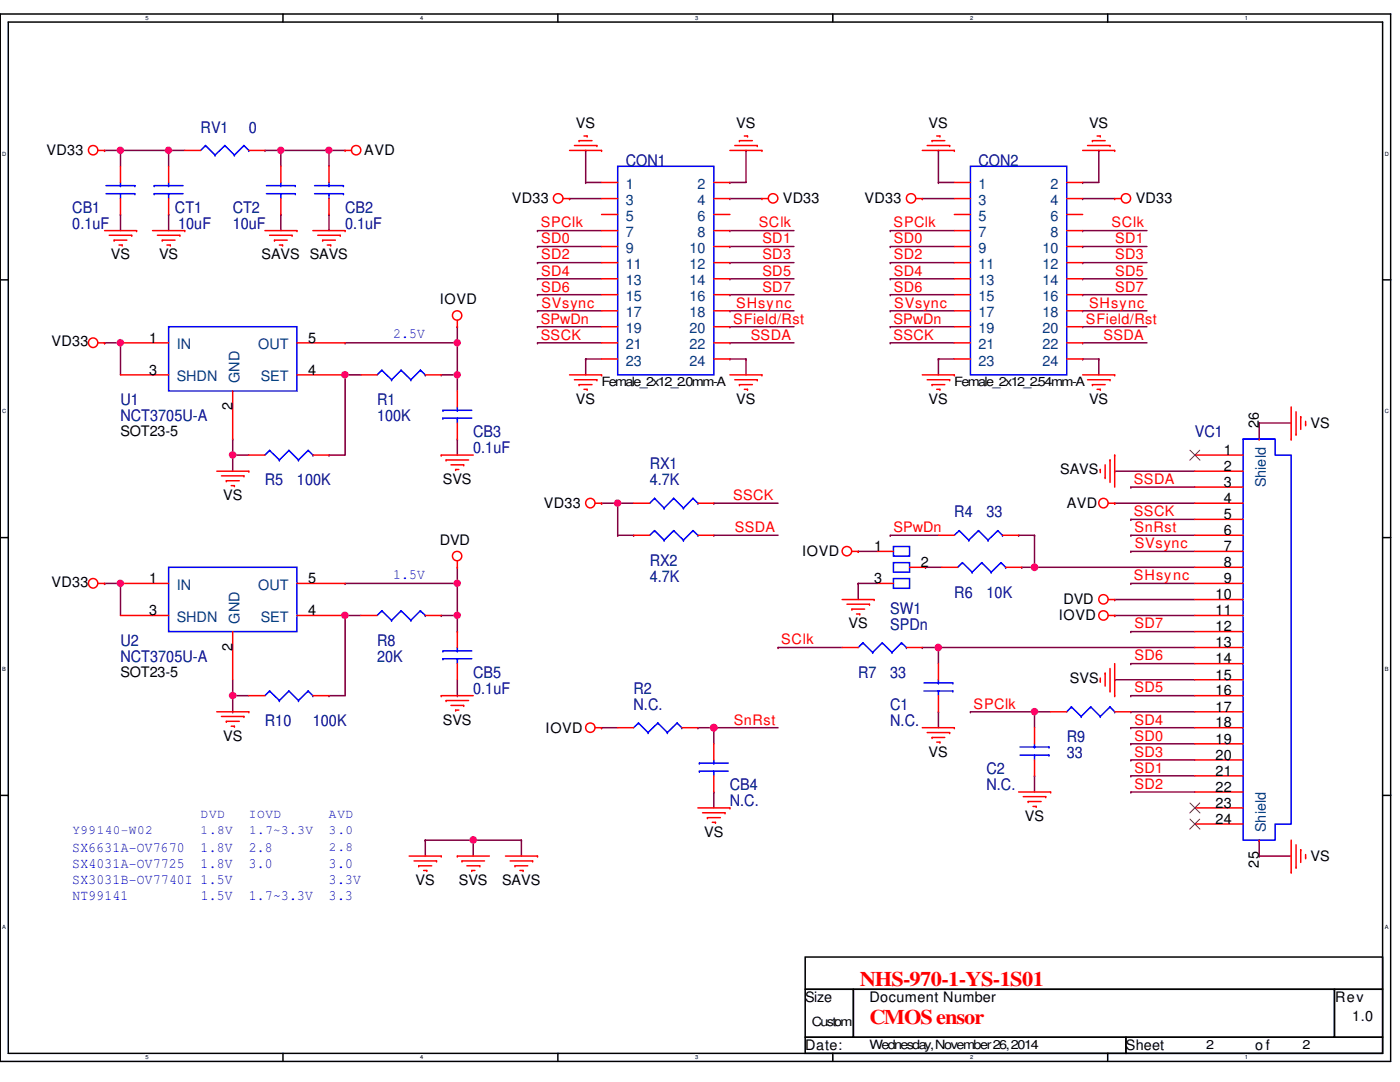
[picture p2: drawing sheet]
<svg xmlns="http://www.w3.org/2000/svg" width="279mm" height="216mm" viewBox="0 0 279 216" stroke-linecap="round" stroke-linejoin="round" font-family="sans-serif">
<path d="M0 2.8h277.5v209h-277.5zM1.7 4.4h274.2v205.8h-274.2z" fill="none" stroke="#000" stroke-width=".3"/>
<g fill="#fff">
<path d="M29 3h.6v1.1h-.6z"/>
<path d="M29 210.4h.6v1.1h-.6z"/>
</g>
<path d="M56.5 2.8v1.6M56.5 210.2v1.6" fill="none" stroke="#000" stroke-width=".3"/>
<g fill="#fff">
<path d="M83.9 3h.6v1.1h-.6z"/>
<path d="M83.9 210.4h.6v1.1h-.6z"/>
</g>
<path d="M111.3 2.8v1.6M111.3 210.2v1.6" fill="none" stroke="#000" stroke-width=".3"/>
<g fill="#fff">
<path d="M138.7 3h.6v1.1h-.6z"/>
<path d="M138.7 210.4h.6v1.1h-.6z"/>
</g>
<path d="M166.2 2.8v1.6M166.2 210.2v1.6" fill="none" stroke="#000" stroke-width=".3"/>
<g fill="#fff">
<path d="M193.6 3h.6v1.1h-.6z"/>
<path d="M193.6 210.4h.6v1.1h-.6z"/>
</g>
<path d="M221.1 2.8v1.6M221.1 210.2v1.6" fill="none" stroke="#000" stroke-width=".3"/>
<g fill="#fff">
<path d="M248.5 3h.5v1.1h-.5z"/>
<path d="M248.5 210.4h.5v1.1h-.5z"/>
<path d="M.5 30.1h.7v1.2h-.7z"/>
<path d="M276.4 30.1h.7v1.2h-.7z"/>
<path d="M.5 81.5h.7v1.2h-.7z"/>
<path d="M276.4 81.5h.7v1.2h-.7z"/>
</g>
<path d="M0 55.8h1.7M275.9 55.8h1.6" fill="none" stroke="#000" stroke-width=".3"/>
<g fill="#fff">
<path d="M.5 133h.7v1.2h-.7z"/>
<path d="M276.4 133h.7v1.2h-.7z"/>
</g>
<path d="M0 107.3h1.7M275.9 107.3h1.6" fill="none" stroke="#000" stroke-width=".3"/>
<g fill="#fff">
<path d="M.5 184.4h.7v1.2h-.7z"/>
<path d="M276.4 184.4h.7v1.2h-.7z"/>
</g>
<path d="M0 158.7h1.7M275.9 158.7h1.6M160.7 191h115.2v6.4h-115.2zM160.7 197.4h9.6v9.6h-9.6zM170.3 197.4h96v9.6h-96zM266.3 197.4h9.6v9.6h-9.6zM160.7 207h64v3.2h-64zM224.7 207h51.2v3.2h-51.2z" fill="none" stroke="#000" stroke-width=".3"/>
<g fill="none" stroke="#800040" stroke-width=".3">
<path d="M20.9 30h.1M20.9 30h16M24 30h.1M24 30v3.2M33.7 30h.1M33.7 30v3.2M52.9 30h.1M52.9 30h16M56 30h.1M56 30v3.2M65.7 30h.1M65.7 30v3.2"/>
<path d="M113.7 39.6h.1M113.7 39.6h6.4M116.9 36.4h.1M116.9 30h.1M116.9 36.4h3.2M116.9 30v6.4M145.7 36.4h.1M145.7 39.6h.1M145.7 39.6h6.4M148.9 30h.1M148.9 30v6.4h-3.2M184.1 39.6h.1"/>
<path d="M184.1 39.6h6.4M187.3 36.4h.1M187.3 30h.1M187.3 30v6.4M187.3 36.4h3.2M216.1 36.4h.1M216.1 39.6h.1M216.1 39.6h6.4M219.3 30h.1M219.3 30v6.4h-3.2M24 42.8h.1M24 42.8v3.2"/>
<path d="M33.7 42.8h.1M33.7 42.8v3.2M56 42.8h.1M56 42.8v3.2M65.7 42.8h.1M65.7 42.8v3.2M107.3 52.4h.1M107.3 58.8h.1M107.3 49.2h.1M107.3 55.6h.1M107.3 46h.1M107.3 52.4h12.8"/>
<path d="M107.3 58.8h12.8M107.3 55.6h12.8M107.3 49.2h12.8M107.3 46h12.8M145.7 55.6h.1M145.7 58.8h.1M145.7 52.4h.1M145.7 46h.1M145.7 49.2h.1M145.7 52.4h12.8M145.7 58.8h12.8M145.7 55.6h12.8"/>
<path d="M145.7 49.2h12.8M145.7 46h12.8M177.7 52.4h.1M177.7 58.8h.1M177.7 49.2h.1M177.7 55.6h.1M177.7 46h.1M177.7 52.4h12.8M177.7 58.8h12.8M177.7 55.6h12.8M177.7 49.2h12.8M177.7 46h12.8"/>
<path d="M216.1 49.2h.1M216.1 55.6h.1M216.1 58.8h.1M216.1 52.4h.1M216.1 46h.1M216.1 52.4h12.8M216.1 58.8h12.8M216.1 55.6h12.8M216.1 49.2h12.8M216.1 46h12.8M20.9 68.4h.1M20.9 68.4h3.1"/>
<path d="M24 68.4h.1M24 68.4v6.4M68.9 68.4h.1M68.9 74.8h.1M68.9 68.4h22.4M68.9 74.8h3.2M68.9 74.8v16h-3.2M88.1 74.8h.1M88.1 74.8h3.2M91.3 74.8h.1M91.3 68.4h.1M91.3 65.2h.1"/>
<path d="M91.3 65.2v12.8M107.3 62h.1M107.3 65.2h.1M107.3 68.4h.1M107.3 68.4h12.8M107.3 62h12.8M107.3 65.2h12.8M116.9 71.6h.1M116.9 71.6h3.2M116.9 71.6v3.2M145.7 71.6h.1M145.7 62h.1"/>
<path d="M145.7 65.2h.1M145.7 68.4h.1M145.7 68.4h12.8M145.7 71.6h3.2M145.7 62h12.8M145.7 65.2h12.8M148.9 71.6h.1M148.9 71.6v3.2M177.7 62h.1M177.7 65.2h.1M177.7 68.4h.1M177.7 68.4h12.8"/>
<path d="M177.7 62h12.8M177.7 65.2h12.8M187.3 71.6h.1M187.3 71.6v3.2M187.3 71.6h3.2M216.1 71.6h.1M216.1 62h.1M216.1 65.2h.1M216.1 68.4h.1M216.1 68.4h12.8M216.1 71.6h3.2M216.1 62h12.8"/>
<path d="M216.1 65.2h12.8M219.3 71.6h.1M219.3 71.6v3.2M46.4 90.8h.1M46.4 87.6h.1M46.4 87.6v6.4M46.4 90.8h3.3M65.7 90.8h.1M91.3 87.6h.1M91.3 87.6v3.2M222.5 94h.1M222.5 94h16"/>
<path d="M225.7 97.2h.1M225.7 97.2h12.8M251.3 84.4h.1M251.3 84.4v3.2M251.3 84.4h6.4M20.9 116.4h.1M20.9 116.4h3.1M24 116.4h.1M24 116.4v6.4M68.9 116.4h.1M68.9 116.4h22.4M91.3 116.4h.1"/>
<path d="M91.3 113.2v12.8M120.1 100.4h.1M120.1 100.4h6.3M123.3 100.4h.1M123.3 106.8h.1M123.3 106.8h3.1M123.3 100.4v6.4M126.4 106.8h.1M142.5 106.8h.1M142.5 100.4h.1M142.5 100.4h12.8M142.5 106.8h12.8"/>
<path d="M171.3 116.4h.1M171.3 110h.1M171.3 110h3.8M171.3 116.4h3.8M171.3 116.4v3.2M177.7 106.8h.1M177.7 106.8h9.6M184.7 113.2h.1M184.7 113.2h3.2M203.3 106.8h.1M203.3 106.8h3.2M203.9 113.2h.1"/>
<path d="M203.9 113.2h34.6M206.5 113.2h.1M206.5 106.8h.1M206.5 106.8v6.4M222.5 119.6h.1M222.5 100.4h.1M222.5 119.6h16M222.5 100.4h16M225.7 103.6h.1M225.7 110h.1M225.7 116.4h.1M225.7 106.8h.1"/>
<path d="M225.7 103.6h12.8M225.7 110h12.8M225.7 116.4h12.8M225.7 106.8h12.8M46.4 138.8h.1M46.4 138.8h3.3M46.4 135.6v6.4M65.7 138.8h.1M68.9 122.8h.1M68.9 122.8h3.2M68.9 122.8v16h-3.2M88.1 122.8h.1"/>
<path d="M88.1 122.8h3.2M91.3 126h.1M91.3 138.8h.1M91.3 135.6v3.2M155.3 129.2h.1M155.3 129.2h12.8M184.1 129.2h.1M184.1 129.2h54.4M187.3 129.2h.1M187.3 129.2v3.2M222.5 135.6h.1M222.5 122.8h.1"/>
<path d="M222.5 135.6h16M222.5 122.8h16M225.7 126h.1M225.7 132.4h.1M225.7 138.8h.1M225.7 126h12.8M225.7 132.4h12.8M225.7 138.8h12.8M46.4 142h.1M120.1 145.2h.1M120.1 145.2h3.2M139.3 145.2h.1"/>
<path d="M139.3 145.2h16M142.5 145.2h.1M142.5 158h.1M142.5 145.2v3.2M142.5 158v3.2M187.3 142h.1M187.3 142v3.2M193.7 142h.1M193.7 142h16M206.5 154.8h.1M206.5 142h.1M206.5 142v3.2"/>
<path d="M206.5 154.8v3.2M225.7 158h.1M225.7 148.4h.1M225.7 154.8h.1M225.7 145.2h.1M225.7 151.6h.1M225.7 142h.1M225.7 158h12.8M225.7 148.4h12.8M225.7 154.8h12.8M225.7 145.2h12.8M225.7 151.6h12.8"/>
<path d="M225.7 142h12.8M84.9 167.6h.1M84.9 167.6v3.2M84.9 167.6h19.2M94.4 167.6h.1M94.4 167.6v3.2M104.1 167.6h.1M104.1 167.6v3.2M251.3 170.8h.1M251.3 167.6h.1M251.3 167.6v3.2M251.3 170.8h6.4"/>
</g>
<g fill="none" stroke="#f00" stroke-width=".3">
<path d="M19.6 30h1.3M20.9 30h.1M24 33.2v3.2M24 39.6v3.2M33.7 33.2v3.2M33.7 39.6v3.2M36.9 30h3.1M49.7 30h3.2M56 33.2v3.2M56 39.6v3.2M65.7 33.2v3.2M65.7 39.6v3.2"/>
<path d="M68.9 30h.1M68.9 30h1.2M112.4 39.6h1.3M113.7 39.6h.1M113.7 30h6.4M114.6 29h4.5M115.6 28.1h.1M115.6 28.1h2.6M116.5 27.1h.7M117.2 27.1h.1M119.1 29h.1M120.1 30h.1"/>
<path d="M120.1 39.6h3.2M120.1 36.4h3.2M142.5 39.6h3.2M142.5 36.4h3.2M145.7 30h6.4M146.6 29h4.5M147.6 28.1h.1M147.6 28.1h2.6M148.5 27.1h.7M149.2 27.1h.1M151.1 29h.1M152.1 30h.1"/>
<path d="M152.1 39.6h.1M152.1 39.6h1.2M182.8 39.6h1.3M184.1 39.6h.1M184.1 30h6.4M185 29h4.5M186 28.1h.1M186 28.1h2.6M186.9 27.1h.7M187.6 27.1h.1M189.5 29h.1M190.5 30h.1"/>
<path d="M190.5 39.6h3.2M190.5 36.4h3.2M212.9 39.6h3.2M212.9 36.4h3.2M216.1 30h6.4M217 29h4.5M218 28.1h.1M218 28.1h2.6M218.9 27.1h.7M219.6 27.1h.1M221.5 29h.1M222.5 30h.1"/>
<path d="M222.5 39.6h.1M222.5 39.6h1.3M20.9 46h6.4M21.8 46.9h4.5M22.8 47.9h.1M22.8 47.9h2.5M23.7 48.9h.7M24.4 48.9h.1M26.3 46.9h.1M27.3 46h.1M30.4 46h6.5M31.4 46.9h4.5"/>
<path d="M32.4 47.9h.1M32.4 47.9h2.5M33.3 48.9h.7M34 48.9h.1M35.9 46.9h.1M36.9 46h.1M52.9 46h6.4M53.8 46.9h4.5M54.8 47.9h.1M54.8 47.9h2.5M55.8 48.9h.6M56.4 48.9h.1"/>
<path d="M58.3 46.9h.1M59.3 46h.1M62.4 46h6.5M63.4 46.9h4.5M64.4 47.9h.1M64.4 47.9h2.5M65.3 48.9h.7M66 48.9h.1M67.9 46.9h.1M68.9 46h.1M120.1 46h3.2M120.1 42.8h3.2"/>
<path d="M120.1 49.2h3.2M120.1 52.4h3.2M120.1 55.6h3.2M120.1 58.8h3.2M142.5 46h3.2M142.5 42.8h3.2M142.5 49.2h3.2M142.5 52.4h3.2M142.5 55.6h3.2M142.5 58.8h3.2M190.5 46h3.2M190.5 42.8h3.2"/>
<path d="M190.5 49.2h3.2M190.5 52.4h3.2M190.5 55.6h3.2M190.5 58.8h3.2M212.9 46h3.2M212.9 42.8h3.2M212.9 49.2h3.2M212.9 52.4h3.2M212.9 55.6h3.2M212.9 58.8h3.2M19.6 68.4h1.3M20.9 68.4h.1"/>
<path d="M24 68.4h9.7M24 74.8h9.7M46.4 78v9.6M59.3 68.4h9.6M59.3 74.8h9.6M72.1 74.8h3.2M84.9 74.8h3.2M91.3 65.2h.1M91.3 63.9v1.3M91.3 78v3.2M113.7 74.8h6.4M114.6 75.8h4.5"/>
<path d="M115.6 76.8h.1M115.6 76.8h2.6M116.5 77.7h.7M117.2 77.7h.1M119.1 75.8h.1M120.1 74.8h.1M120.1 68.4h3.2M120.1 62h3.2M120.1 65.2h3.2M120.1 71.6h3.2M142.5 68.4h3.2M142.5 62h3.2"/>
<path d="M142.5 65.2h3.2M142.5 71.6h3.2M145.7 74.8h6.4M146.6 75.8h4.5M147.6 76.8h.1M147.6 76.8h2.6M148.5 77.7h.7M149.2 77.7h.1M151.1 75.8h.1M152.1 74.8h.1M184.1 74.8h6.4M185 75.8h4.5"/>
<path d="M186 76.8h.1M186 76.8h2.6M186.9 77.7h.7M187.6 77.7h.1M189.5 75.8h.1M190.5 74.8h.1M190.5 68.4h3.2M190.5 62h3.2M190.5 65.2h3.2M190.5 71.6h3.2M212.9 68.4h3.2M212.9 62h3.2"/>
<path d="M212.9 65.2h3.2M212.9 71.6h3.2M216.1 74.8h6.4M217 75.8h4.5M218 76.8h.1M218 76.8h2.6M218.9 77.7h.7M219.6 77.7h.1M221.5 75.8h.1M222.5 74.8h.1M43.3 94h6.4M44.2 95h4.5"/>
<path d="M45.2 95.9h.1M45.2 95.9h2.6M46.1 96.9h.7M46.8 96.9h.1M48.7 95h.1M49.7 94h.1M49.7 90.8h3.2M62.4 90.8h3.3M88.1 90.8h.1M88.1 90.8h6.3M89 91.8h.1M89 91.8h4.5"/>
<path d="M90 92.8h2.5M90.9 93.7h.1M90.9 93.7h.7M91.3 84.4v3.2M92.5 92.8h.1M219.6 93.7h.1M219.6 93.7v.6M220.6 95.3h.1M220.6 92.8v2.5M221.5 91.8h.1M221.5 91.8v4.5M222.5 90.8h.1"/>
<path d="M222.5 90.8v6.4M238.5 94h9.6M238.5 90.8h9.6M238.5 97.2h9.6M251.3 87.6h.1M257.7 87.6h.1M257.7 81.2v6.4M258.7 86.7h.1M258.7 82.2v4.5M259.6 83.1h.1M259.6 83.1v2.6M260.6 84.8h.1"/>
<path d="M260.6 84.1v.7M19.6 116.4h1.3M20.9 116.4h.1M24 116.4h9.7M59.3 116.4h9.6M91.3 113.2h.1M91.3 111.9v1.3M118.8 100.4h1.3M120.1 100.4h.1M126.4 100.4h3.3M126.4 106.8h3.3M139.3 100.4h3.2"/>
<path d="M139.3 106.8h3.2M168.1 119.6h6.4M170 110h1.3M171.3 110h.1M174.5 119.6h.1M175.1 116.4h3.2M175.1 110h3.2M181.5 113.2h3.2M187.3 106.8h3.2M187.9 113.2h3.2M200.1 106.8h3.2M200.7 113.2h3.2"/>
<path d="M221.2 119.6h1.3M221.2 100.4h1.3M222.5 100.4h.1M222.5 119.6h.1M238.5 119.6h9.6M238.5 116.4h9.6M238.5 110h9.6M238.5 100.4h9.6M238.5 106.8h9.6M238.5 113.2h9.6M238.5 103.6h9.6M24 122.8h9.7"/>
<path d="M46.4 126v9.6M49.7 138.8h3.2M59.3 122.8h9.6M62.4 138.8h3.3M72.1 122.8h3.2M84.9 122.8h3.2M88.1 138.8h.1M88.1 138.8h6.3M89 139.8h.1M89 139.8h4.5M91.3 126v3.2M91.3 132.4v3.2"/>
<path d="M168.1 129.2h3.2M169 120.6h4.5M170 121.5h.1M170 121.5h2.6M170.9 122.5h.7M171.6 122.5h.1M173.5 120.6h.1M180.9 129.2h3.2M187.3 132.4v3.2M187.3 138.8v3.2M219.6 135.9h.1M219.6 135.3v.6"/>
<path d="M220.6 134.3h.1M220.6 134.3v2.6M221.2 122.8h1.3M221.5 137.9h.1M221.5 133.4v4.5M222.5 122.8h.1M222.5 138.8h.1M222.5 132.4v6.4M238.5 122.8h9.6M238.5 138.8h9.6M238.5 129.2h9.6M238.5 126h9.6"/>
<path d="M238.5 132.4h9.6M238.5 135.6h9.6M43.3 142h6.4M44.2 143h4.5M45.2 143.9h.1M45.2 143.9h2.6M46.1 144.9h.7M46.8 144.9h.1M48.7 143h.1M49.7 142h.1M90 140.8h2.5M90.9 141.7h.1"/>
<path d="M90.9 141.7h.7M92.5 140.8h.1M118.8 145.2h1.3M120.1 145.2h.1M123.3 145.2h3.1M136.1 145.2h3.2M142.5 148.4v3.2M142.5 154.8v3.2M184.1 145.2h6.4M185 146.2h4.5M186 147.2h.1M186 147.2h2.6"/>
<path d="M186.9 148.1h.7M187.6 148.1h.1M189.5 146.2h.1M190.5 145.2h.1M203.3 158h6.4M204.2 159h4.5M205.2 159.9h.1M205.2 159.9h2.6M206.5 145.2v3.2M206.5 151.6v3.2M208.7 159h.1M209.7 158h.1"/>
<path d="M209.7 142h3.2M222.5 142h3.2M238.5 158h9.6M238.5 145.2h9.6M238.5 142h9.6M238.5 148.4h9.6M238.5 151.6h9.6M238.5 154.8h9.6M81.7 170.8h6.4M82.6 171.8h4.5M83.6 172.8h.1M83.6 172.8h2.5"/>
<path d="M84.5 173.7h.7M85.2 173.7h.1M87.1 171.8h.1M88.1 170.8h.1M91.3 170.8h.1M91.3 170.8h6.4M92.2 171.8h.1M92.2 171.8h4.5M93.2 172.8h2.6M94.1 173.7h.1M94.1 173.7h.7M95.8 172.8h.1"/>
<path d="M100.9 170.8h6.4M101.8 171.8h4.5M102.8 172.8h.1M102.8 172.8h2.5M103.8 173.7h.6M104.4 173.7h.1M106.3 171.8h.1M107.3 170.8h.1M139.3 161.2h6.4M140.2 162.2h4.5M141.2 163.2h.1M141.2 163.2h2.6"/>
<path d="M142.2 164.1h.6M142.8 164.1h.1M144.7 162.2h.1M145.7 161.2h.1M206.2 160.9h.6M206.8 160.9h.1M238.5 161.2h9.6M238.5 164.4h9.6M251.3 167.6h.1M257.7 174h.1M257.7 167.6v6.4M258.7 173.1h.1"/>
<path d="M258.7 168.6v4.5M259.6 169.5h.1M259.6 169.5v2.6M260.6 171.2h.1M260.6 170.5v.7"/>
<circle cx="18.6" cy="30" r=".94"/>
<circle cx="71.1" cy="30" r=".94"/>
<circle cx="111.4" cy="39.6" r=".95"/>
<circle cx="154.3" cy="39.6" r=".95"/>
<circle cx="181.8" cy="39.6" r=".94"/>
<circle cx="224.7" cy="39.6" r=".94"/>
<circle cx="18.6" cy="68.4" r=".94"/>
<circle cx="91.2" cy="62.9" r=".94"/>
<circle cx="18.6" cy="116.4" r=".94"/>
<circle cx="91.2" cy="111" r=".94"/>
<circle cx="117.8" cy="100.4" r=".94"/>
<circle cx="169" cy="110" r=".95"/>
<circle cx="220.2" cy="100.4" r=".94"/>
<circle cx="220.2" cy="119.6" r=".94"/>
<circle cx="220.2" cy="122.8" r=".94"/>
<circle cx="117.8" cy="145.2" r=".94"/>
</g>
<g fill="none" stroke="#00f" stroke-width=".3">
<path d="M21.2 38.7h5.7M21.2 37h5.7M24 37h.1M24 38.7h.1M24 36.4v.6M24 38.7v.9M26.9 38.7h.1M26.9 37h.1M30.8 38.7h.1M30.8 37h.1M30.8 38.7h5.7M30.8 37h5.7"/>
<path d="M33.7 37h.1M33.7 38.7h.1M33.7 36.4v.6M33.7 38.7v.9M41 29h.1M41 29l-1 1M41 29l1.9 1.9M42.9 30.9h.1M44.9 29h.1M44.9 29l-2 1.9M44.9 29l1.9 1.9M46.8 30.9h.1"/>
<path d="M48.7 29h.1M48.7 29l-1.9 1.9M48.7 29l1 1M49.7 30h.1M53.2 38.7h5.7M53.2 37h5.7M56 37h.1M56 38.7h.1M56 36.4v.6M56 38.7v.9M58.9 38.7h.1M58.9 37h.1"/>
<path d="M62.8 38.7h5.7M62.8 37h5.7M65.7 37h.1M65.7 38.7h.1M65.7 36.4v.6M65.7 38.7v.9M68.5 38.7h.1M68.5 37h.1M123.3 33.2h19.2v41.6h-19.2zM193.7 33.2h19.2v41.6h-19.2zM33.7 65.2h25.6v12.8h-25.6zM76.2 73.9h.1"/>
<path d="M76.2 73.9l-.9 .9M76.2 73.9l1.9 1.9M78.1 75.8h.1M80.1 73.9h.1M80.1 73.9l-2 1.9M80.1 73.9l1.9 1.9M82 75.8h.1M83.9 73.9h.1M83.9 73.9l-1.9 1.9M83.9 73.9l1 .9M84.9 74.8h.1M53.8 89.9h.1"/>
<path d="M53.8 89.9l-.9 .9M53.8 89.9l2 1.9M55.8 91.8h.1M57.7 89.9h.1M57.7 89.9l-1.9 1.9M57.7 89.9l1.9 1.9M59.6 91.8h.1M61.5 89.9h.1M61.5 89.9l-1.9 1.9M61.5 89.9l.9 .9M62.4 90.8h.1M88.4 83.4h.1"/>
<path d="M88.4 81.9h.1M88.4 83.4h5.7M88.4 81.9h5.7M91.3 81.9h.1M91.3 83.4h.1M91.3 81.2v.7M91.3 83.4v1M130.6 99.4h.1M130.6 99.4l-.9 1M130.6 99.4l1.9 2M134.5 99.4h.1M134.5 99.4l-2 2"/>
<path d="M134.5 99.4l1.9 2M138.3 99.4h.1M138.3 99.4l-1.9 2M138.3 99.4l1 1M248.1 87.6h6.4v3.2h3.2v73.6h-3.2v3.2h-6.4zM248.1 87.6h6.4M33.7 113.2h25.6v12.8h-25.6zM130.6 105.9h.1M130.6 105.9l-.9 .9M130.6 105.9l1.9 1.9M132.5 107.8h.1M132.5 101.4h.1"/>
<path d="M134.5 105.9h.1M134.5 105.9l-2 1.9M134.5 105.9l1.9 1.9M136.4 107.8h.1M136.4 101.4h.1M138.3 105.9h.1M138.3 105.9l-1.9 1.9M138.3 105.9l1 .9M139.3 106.8h.1M139.3 100.4h.1M178.3 112.3h3.2v1.9h-3.2zM178.3 115.4h3.2v2h-3.2z"/>
<path d="M178.3 109.1h3.2v1.9h-3.2zM191.4 105.9h.1M191.4 105.9l-.9 .9M191.4 105.9l1.9 1.9M192.1 112.3h.1M192.1 112.3l-1 .9M192.1 112.3l1.9 1.9M193.3 107.8h.1M194 114.2h.1M195.3 105.9h.1M195.3 105.9l-2 1.9M195.3 105.9l1.9 1.9"/>
<path d="M195.9 112.3h.1M195.9 112.3l-1.9 1.9M195.9 112.3l1.9 1.9M197.2 107.8h.1M197.8 114.2h.1M199.1 105.9h.1M199.1 105.9l-1.9 1.9M199.1 105.9l1 .9M199.8 112.3h.1M199.8 112.3l-2 1.9M199.8 112.3l.9 .9M200.1 106.8h.1"/>
<path d="M200.7 113.2h.1M53.8 137.9h.1M53.8 137.9l-.9 .9M53.8 137.9l2 1.9M55.8 139.8h.1M57.7 137.9h.1M57.7 137.9l-1.9 1.9M57.7 137.9l1.9 1.9M59.6 139.8h.1M61.5 137.9h.1M61.5 137.9l-1.9 1.9M61.5 137.9l.9 .9"/>
<path d="M62.4 138.8h.1M76.2 121.9h.1M76.2 121.9l-.9 .9M76.2 121.9l1.9 1.9M78.1 123.8h.1M80.1 121.9h.1M80.1 121.9l-2 1.9M80.1 121.9l1.9 1.9M82 123.8h.1M83.9 121.9h.1M83.9 121.9l-1.9 1.9M83.9 121.9l1 .9"/>
<path d="M84.9 122.8h.1M88.4 131.4h.1M88.4 129.9h.1M88.4 131.4h5.7M88.4 129.9h5.7M91.3 129.9h.1M91.3 131.4h.1M91.3 129.2v.7M91.3 131.4v1M172.2 128.3h.1M172.2 128.3l-.9 .9M172.2 128.3l2 1.9"/>
<path d="M174.2 130.2h.1M176.1 128.3h.1M176.1 128.3l-1.9 1.9M176.1 128.3l1.9 1.9M178 130.2h.1M179.9 128.3h.1M179.9 128.3l-1.9 1.9M179.9 128.3l1 .9M180.9 129.2h.1M184.4 137.9h5.8M184.4 136.3h5.8M187.3 136.3h.1"/>
<path d="M187.3 137.9h.1M187.3 135.6v.7M187.3 137.9v.9M190.2 137.9h.1M190.2 136.3h.1M127.4 144.3h.1M127.4 144.3l-1 .9M127.4 144.3l1.9 1.9M129.3 146.2h.1M131.3 144.3h.1M131.3 144.3l-2 1.9M131.3 144.3l1.9 1.9"/>
<path d="M133.2 146.2h.1M135.1 144.3h.1M135.1 144.3l-1.9 1.9M135.1 144.3l1 .9M136.1 145.2h.1M139.6 153.9h.1M139.6 152.3h.1M139.6 153.9h5.7M139.6 152.3h5.7M142.5 152.3h.1M142.5 153.9h.1M142.5 151.6v.7"/>
<path d="M142.5 153.9v.9M203.6 150.7h5.7M203.6 149.1h5.7M206.5 149.1h.1M206.5 150.7h.1M206.5 148.4v.7M206.5 150.7v.9M209.3 150.7h.1M209.3 149.1h.1M213.8 141.1h.1M213.8 141.1l-.9 .9M213.8 141.1l2 1.9"/>
<path d="M215.8 143h.1M217.7 141.1h.1M217.7 141.1l-1.9 1.9M217.7 141.1l1.9 1.9M219.6 143h.1M221.5 141.1h.1M221.5 141.1l-1.9 1.9M221.5 141.1l1 .9M222.5 142h.1"/>
</g>
<path d="M237.5 89.8l2 2M239.4 89.8l-2 2M237.5 160.2l2 2M237.5 163.4l2 2M239.4 160.2l-2 2M239.4 163.4l-2 2" fill="none" stroke="#804000" stroke-width=".2"/>
<circle cx="142.4" cy="145.2" r=".64" fill="#f0f"/>
<circle cx="142.4" cy="145.2" r=".64" fill="none" stroke="#f0f" stroke-width=".3"/>
<circle cx="94.4" cy="167.6" r=".64" fill="#f0f"/>
<circle cx="94.4" cy="167.6" r=".64" fill="none" stroke="#f0f" stroke-width=".3"/>
<circle cx="142.4" cy="145.2" r=".64" fill="#f0f"/>
<circle cx="142.4" cy="145.2" r=".64" fill="none" stroke="#f0f" stroke-width=".3"/>
<circle cx="68.8" cy="74.8" r=".63" fill="#f0f"/>
<circle cx="68.8" cy="74.8" r=".63" fill="none" stroke="#f0f" stroke-width=".3"/>
<circle cx="46.4" cy="90.8" r=".63" fill="#f0f"/>
<circle cx="46.4" cy="90.8" r=".63" fill="none" stroke="#f0f" stroke-width=".3"/>
<circle cx="91.2" cy="74.8" r=".62" fill="#f0f"/>
<circle cx="91.2" cy="74.8" r=".62" fill="none" stroke="#f0f" stroke-width=".3"/>
<circle cx="91.2" cy="68.4" r=".62" fill="#f0f"/>
<circle cx="91.2" cy="68.4" r=".62" fill="none" stroke="#f0f" stroke-width=".3"/>
<circle cx="24" cy="68.4" r=".62" fill="#f0f"/>
<circle cx="24" cy="68.4" r=".62" fill="none" stroke="#f0f" stroke-width=".3"/>
<circle cx="68.8" cy="122.8" r=".63" fill="#f0f"/>
<circle cx="68.8" cy="122.8" r=".63" fill="none" stroke="#f0f" stroke-width=".3"/>
<circle cx="91.2" cy="122.8" r=".62" fill="#f0f"/>
<circle cx="91.2" cy="122.8" r=".62" fill="none" stroke="#f0f" stroke-width=".3"/>
<circle cx="91.2" cy="116.4" r=".62" fill="#f0f"/>
<circle cx="91.2" cy="116.4" r=".62" fill="none" stroke="#f0f" stroke-width=".3"/>
<circle cx="24" cy="116.4" r=".62" fill="#f0f"/>
<circle cx="24" cy="116.4" r=".62" fill="none" stroke="#f0f" stroke-width=".3"/>
<circle cx="56" cy="30" r=".62" fill="#f0f"/>
<circle cx="56" cy="30" r=".62" fill="none" stroke="#f0f" stroke-width=".3"/>
<circle cx="65.6" cy="30" r=".62" fill="#f0f"/>
<circle cx="65.6" cy="30" r=".62" fill="none" stroke="#f0f" stroke-width=".3"/>
<circle cx="46.4" cy="138.8" r=".63" fill="#f0f"/>
<circle cx="46.4" cy="138.8" r=".63" fill="none" stroke="#f0f" stroke-width=".3"/>
<circle cx="24" cy="30" r=".62" fill="#f0f"/>
<circle cx="24" cy="30" r=".62" fill="none" stroke="#f0f" stroke-width=".3"/>
<circle cx="33.6" cy="30" r=".62" fill="#f0f"/>
<circle cx="33.6" cy="30" r=".62" fill="none" stroke="#f0f" stroke-width=".3"/>
<circle cx="206.5" cy="113.2" r=".64" fill="#f0f"/>
<circle cx="206.5" cy="113.2" r=".64" fill="none" stroke="#f0f" stroke-width=".3"/>
<circle cx="187.2" cy="129.2" r=".63" fill="#f0f"/>
<circle cx="187.2" cy="129.2" r=".63" fill="none" stroke="#f0f" stroke-width=".3"/>
<circle cx="206.5" cy="142" r=".63" fill="#f0f"/>
<circle cx="206.5" cy="142" r=".63" fill="none" stroke="#f0f" stroke-width=".3"/>
<circle cx="123.3" cy="100.4" r=".62" fill="#f0f"/>
<circle cx="123.3" cy="100.4" r=".62" fill="none" stroke="#f0f" stroke-width=".3"/>
<g font-size="4.1" fill="#f00">
<text x="171.6" y="196.7">NHS-970-1-YS-1S01</text>
<text x="173.5" y="204.3">CMOS ensor</text>
</g>
<g font-size="3.2" fill="#000080">
<text x="40" y="26.5">RV1</text>
<text x="49.7" y="26.5">0</text>
<text x="124.9" y="33.1">CON1</text>
<text x="195.3" y="33.1">CON2</text>
<text x="14.4" y="42.5">CB1</text>
<text x="14.4" y="45.6">0.1uF</text>
<text x="34.9" y="42.5">CT1</text>
<text x="35.6" y="45.6">10uF</text>
<text x="46.4" y="42.5">CT2</text>
<text x="46.4" y="45.6">10uF</text>
<text x="68.9" y="42.5">CB2</text>
<text x="68.9" y="45.6">0.1uF</text>
<text x="24" y="80.9">U1</text>
<text x="75.3" y="80.9">R1</text>
<text x="24" y="84">NCT3705U-A</text>
<text x="75.3" y="84">100K</text>
<text x="94.4" y="87.2">CB3</text>
<text x="238.5" y="87.2">VC1</text>
<text x="94.4" y="90.5">0.1uF</text>
<text x="129.7" y="93.6">RX1</text>
<text x="52.9" y="96.9">R5</text>
<text x="59.3" y="96.9">100K</text>
<text x="129.7" y="96.9">4.7K</text>
<text x="190.5" y="103.3">R4</text>
<text x="196.9" y="103.3">33</text>
<text x="129.7" y="112.9">RX2</text>
<text x="129.7" y="116">4.7K</text>
<text x="190.5" y="119.3">R6</text>
<text x="196.9" y="119.3">10K</text>
<text x="177.7" y="122.5">SW1</text>
<text x="177.7" y="125.6">SPDn</text>
<text x="24" y="128.9">U2</text>
<text x="75.3" y="128.9">R8</text>
<text x="24" y="132">NCT3705U-A</text>
<text x="75.3" y="132">20K</text>
<text x="94.4" y="135.3">CB5</text>
<text x="171.3" y="135.3">R7</text>
<text x="177.7" y="135.3">33</text>
<text x="94.4" y="138.5">0.1uF</text>
<text x="126.4" y="138.5">R2</text>
<text x="126.4" y="141.6">N.C.</text>
<text x="177.7" y="141.6">C1</text>
<text x="52.9" y="144.9">R10</text>
<text x="62.4" y="144.9">100K</text>
<text x="177.7" y="144.9">N.C.</text>
<text x="212.9" y="148">R9</text>
<text x="196.9" y="154.5">C2</text>
<text x="212.9" y="151.3">33</text>
<text x="145.7" y="157.6">CB4</text>
<text x="145.7" y="160.9">N.C.</text>
<text x="196.9" y="157.6">N.C.</text>
</g>
<g font-size="2.9">
<text x="114.9" y="25.5">VS</text>
<text x="146.9" y="25.5">VS</text>
<text x="185.3" y="25.5">VS</text>
<text x="217.3" y="25.5">VS</text>
<text x="9.3" y="31">VD33</text>
<text x="72.7" y="31">AVD</text>
<text x="102.2" y="40.6">VD33</text>
<text x="156.2" y="40.6">VD33</text>
<text x="172.6" y="40.6">VD33</text>
<text x="226.7" y="40.6">VD33</text>
<text x="22.1" y="51.8">VS</text>
<text x="31.7" y="51.8">VS</text>
<text x="52.2" y="51.8">SAVS SAVS</text>
<text x="87.8" y="60.7">IOVD</text>
<text x="10.3" y="69.1">VD33</text>
<text x="29.8" y="68.4">1</text>
<text x="61.5" y="68.4">5</text>
<text x="29.8" y="74.8">3</text>
<text x="61.5" y="74.8">4</text>
<text x="46.4" y="81.9" transform="rotate(-90 46.4 81.9)">2</text>
<text x="114.9" y="80.6">VS</text>
<text x="146.9" y="80.6">VS</text>
<text x="185.3" y="80.6">VS</text>
<text x="217.3" y="80.6">VS</text>
<text x="24" y="87">SOT23-5</text>
<text x="251.2" y="85.4" transform="rotate(-90 251.2 85.4)">26</text>
<text x="261.5" y="85.4">VS</text>
<text x="211.6" y="94.7">SAVS</text>
<text x="244.2" y="90.8">1</text>
<text x="244.2" y="94">2</text>
<text x="44.5" y="99.8">VS</text>
<text x="88.4" y="96.6">SVS</text>
<text x="108.5" y="101.4">VD33</text>
<text x="212.9" y="101.4">AVD</text>
<text x="244.2" y="97.2">3</text>
<text x="244.2" y="100.4">4</text>
<text x="244.2" y="103.6">5</text>
<text x="244.2" y="106.8">6</text>
<text x="87.8" y="108.8">DVD</text>
<text x="160.1" y="111">IOVD</text>
<text x="174.5" y="110">1</text>
<text x="183.8" y="113.2">2</text>
<text x="244.2" y="110">7</text>
<text x="244.2" y="113.2">8</text>
<text x="10.3" y="117.1">VD33</text>
<text x="29.8" y="116.4">1</text>
<text x="61.5" y="116.4">5</text>
<text x="174.5" y="116.4">3</text>
<text x="242.6" y="119.6">10</text>
<text x="244.2" y="116.4">9</text>
<text x="29.8" y="122.8">3</text>
<text x="61.5" y="122.8">4</text>
<text x="169.3" y="125.4">VS</text>
<text x="211.3" y="123.8">IOVD</text>
<text x="212.2" y="120.6">DVD</text>
<text x="242.6" y="122.8">11</text>
<text x="242.6" y="126">12</text>
<text x="46.4" y="129.9" transform="rotate(-90 46.4 129.9)">2</text>
<text x="242.6" y="129.2">13</text>
<text x="24" y="135">SOT23-5</text>
<text x="213.5" y="136.3">SVS</text>
<text x="242.6" y="132.4">14</text>
<text x="242.6" y="135.6">15</text>
<text x="242.6" y="138.8">16</text>
<text x="242.6" y="142">17</text>
<text x="44.5" y="147.8">VS</text>
<text x="88.4" y="144.6">SVS</text>
<text x="108.9" y="146.2">IOVD</text>
<text x="242.6" y="145.2">18</text>
<text x="242.6" y="148.4">19</text>
<text x="185.3" y="151">VS</text>
<text x="242.6" y="151.6">20</text>
<text x="242.6" y="154.8">21</text>
<text x="242.6" y="158">22</text>
<text x="242.6" y="161.2">23</text>
<text x="140.5" y="167">VS</text>
<text x="204.6" y="163.8">VS</text>
<text x="242.6" y="164.4">24</text>
<text x="251.2" y="173.1" transform="rotate(-90 251.2 173.1)">25</text>
<text x="261.5" y="171.8">VS</text>
<text x="82.9" y="176.6">VS</text>
<text x="91.6" y="176.6">SVS</text>
<text x="100.2" y="176.6">SAVS</text>
<text x="160.7" y="200">Size</text>
<text x="173.5" y="200">Document Number</text>
<text x="266.4" y="200">Rev</text>
<text x="269.9" y="203.8">1.0</text>
<text x="160.7" y="209.5">Date:</text>
<text x="224.7" y="209.5">Sheet</text>
<text x="250.5" y="209.5">of</text>
</g>
<g font-size="2.9" fill="#004080">
<text x="124.9" y="37.7">1</text>
<text x="124.9" y="40.9">3</text>
<text x="139.2" y="37.7">2</text>
<text x="139.2" y="40.9">4</text>
<text x="195.3" y="37.7">1</text>
<text x="195.3" y="40.9">3</text>
<text x="209.7" y="37.7">2</text>
<text x="209.7" y="40.9">4</text>
<text x="124.9" y="44.1">5</text>
<text x="124.9" y="47.3">7</text>
<text x="139.2" y="44.1">6</text>
<text x="139.2" y="47.3">8</text>
<text x="195.3" y="44.1">5</text>
<text x="195.3" y="47.3">7</text>
<text x="209.7" y="44.1">6</text>
<text x="209.7" y="47.3">8</text>
<text x="124.9" y="50.5">9</text>
<text x="124.9" y="53.7">11</text>
<text x="137.6" y="50.5">10</text>
<text x="137.6" y="53.7">12</text>
<text x="195.3" y="50.5">9</text>
<text x="195.3" y="53.7">11</text>
<text x="208.1" y="50.5">10</text>
<text x="208.1" y="53.7">12</text>
<text x="124.9" y="56.9">13</text>
<text x="137.6" y="56.9">14</text>
<text x="195.3" y="56.9">13</text>
<text x="208.1" y="56.9">14</text>
<text x="124.9" y="60.1">15</text>
<text x="124.9" y="63.3">17</text>
<text x="137.6" y="60.1">16</text>
<text x="137.6" y="63.3">18</text>
<text x="195.3" y="60.1">15</text>
<text x="195.3" y="63.3">17</text>
<text x="208.1" y="60.1">16</text>
<text x="208.1" y="63.3">18</text>
<text x="35.3" y="69.7">IN</text>
<text x="51.5" y="69.7">OUT</text>
<text x="124.9" y="66.5">19</text>
<text x="124.9" y="69.7">21</text>
<text x="137.6" y="66.5">20</text>
<text x="137.6" y="69.7">22</text>
<text x="195.3" y="66.5">19</text>
<text x="195.3" y="69.7">21</text>
<text x="208.1" y="66.5">20</text>
<text x="208.1" y="69.7">22</text>
<text x="35.3" y="76.1">SHDN</text>
<text x="47.8" y="76.4" transform="rotate(-90 47.8 76.4)">GND</text>
<text x="52" y="76.1">SET</text>
<text x="124.9" y="72.9">23</text>
<text x="137.6" y="72.9">24</text>
<text x="195.3" y="72.9">23</text>
<text x="208.1" y="72.9">24</text>
<text x="252.6" y="97.2" transform="rotate(-90 252.6 97.2)">Shield</text>
<text x="35.3" y="117.7">IN</text>
<text x="51.5" y="117.7">OUT</text>
<text x="35.3" y="124.1">SHDN</text>
<text x="47.8" y="124.4" transform="rotate(-90 47.8 124.4)">GND</text>
<text x="52" y="124.1">SET</text>
<text x="252.6" y="166" transform="rotate(-90 252.6 166)">Shield</text>
</g>
<g font-size="2.9" fill="#f00">
<text x="107.9" y="45.4">SPClk</text>
<text x="151.4" y="45.4">SClk</text>
<text x="178.3" y="45.4">SPClk</text>
<text x="221.8" y="45.4">SClk</text>
<text x="108" y="51.8">SD2</text>
<text x="108" y="48.6">SD0</text>
<text x="152.1" y="51.8">SD3</text>
<text x="152.1" y="48.6">SD1</text>
<text x="178.4" y="51.8">SD2</text>
<text x="178.4" y="48.6">SD0</text>
<text x="222.5" y="48.6">SD1</text>
<text x="222.5" y="51.8">SD3</text>
<text x="108" y="58.2">SD6</text>
<text x="108" y="55">SD4</text>
<text x="152.1" y="55">SD5</text>
<text x="152.1" y="58.2">SD7</text>
<text x="178.4" y="58.2">SD6</text>
<text x="178.4" y="55">SD4</text>
<text x="222.5" y="55">SD5</text>
<text x="222.5" y="58.2">SD7</text>
<text x="107.9" y="64.6">SPwDn</text>
<text x="108.1" y="61.4">SVsync</text>
<text x="146.3" y="64.6">SField/Rst</text>
<text x="146.9" y="61.4">SHsync</text>
<text x="178.3" y="64.6">SPwDn</text>
<text x="178.5" y="61.4">SVsync</text>
<text x="216.7" y="64.6">SField/Rst</text>
<text x="217.3" y="61.4">SHsync</text>
<text x="107.9" y="67.8">SSCK</text>
<text x="149.8" y="67.8">SSDA</text>
<text x="178.3" y="67.8">SSCK</text>
<text x="220.2" y="67.8">SSDA</text>
<text x="146.3" y="99.8">SSCK</text>
<text x="226.3" y="96.6">SSDA</text>
<text x="146.6" y="106.2">SSDA</text>
<text x="178.3" y="106.2">SPwDn</text>
<text x="226.3" y="103">SSCK</text>
<text x="226.4" y="106.2">SnRst</text>
<text x="226.5" y="109.4">SVsync</text>
<text x="226.3" y="115.8">SHsync</text>
<text x="226.4" y="125.4">SD7</text>
<text x="155.9" y="128.6">SClk</text>
<text x="226.4" y="131.8">SD6</text>
<text x="194.3" y="141.4">SPClk</text>
<text x="226.4" y="138.2">SD5</text>
<text x="146.4" y="144.6">SnRst</text>
<text x="226.4" y="147.8">SD0</text>
<text x="226.4" y="144.6">SD4</text>
<text x="226.4" y="154.2">SD1</text>
<text x="226.4" y="151">SD3</text>
<text x="226.4" y="157.4">SD2</text>
</g>
<g font-size="2.9" fill="#00f">
<text x="78.4" y="67.5">2.5V</text>
<text x="78.4" y="115.5">1.5V</text>
<text x="14.4" y="169.9">SX6631A-OV7670</text>
<text x="14.4" y="173.1">SX4031A-OV7725</text>
<text x="40" y="173.1">1.8V</text>
<text x="40" y="169.9">1.8V</text>
<text x="49.7" y="173.1">3.0</text>
<text x="49.7" y="169.9">2.8</text>
<text x="65.7" y="173.1">3.0</text>
<text x="14.4" y="176.3">SX3031B-OV7740I 1.5V</text>
<text x="14.4" y="179.5">NT99141</text>
<text x="40" y="179.5">1.5V</text>
<text x="49.7" y="179.5">1.7~3.3V</text>
<text x="65.7" y="176.3">3.3V</text>
<text x="65.7" y="179.5">3.3</text>
</g>
<g font-size="2.5">
<text x="120.1" y="77.1">Female_2x12_2.0mm-A</text>
<text x="190.5" y="77.1">Female_2x12_2.54mm-A</text>
<text x="162" y="204.8">Custom</text>
<text x="173.5" y="209.3">Wednesday, November 26, 2014</text>
<text x="240.7" y="209.3">2</text>
<text x="259.9" y="209.3">2</text>
</g>
<g font-size="2.5" fill="#00f">
<text x="14.5" y="166.5">Y99140-W02</text>
<text x="40" y="163.3">DVD</text>
<text x="40" y="166.5">1.8V</text>
<text x="49.7" y="163.3">IOVD</text>
<text x="49.7" y="166.5">1.7~3.3V</text>
<text x="65.7" y="163.3">AVD</text>
<text x="65.7" y="166.5">3.0</text>
<text x="65.7" y="169.7">2.8</text>
</g>
<g font-size="1.1">
<text x="29" y="3.9">5</text>
<text x="83.9" y="3.9">4</text>
<text x="138.7" y="3.9">3</text>
<text x="193.6" y="3.9">2</text>
<text x="248.5" y="3.9">1</text>
<text x=".5" y="31.1">D</text>
<text x="276.4" y="31.1">D</text>
<text x=".5" y="82.5">C</text>
<text x="276.4" y="82.5">C</text>
<text x=".5" y="133.9">B</text>
<text x="276.4" y="133.9">B</text>
<text x=".5" y="185.4">A</text>
<text x="276.4" y="185.4">A</text>
<text x="29" y="211.3">5</text>
<text x="83.9" y="211.3">4</text>
<text x="138.7" y="211.3">3</text>
<text x="193.6" y="211.3">2</text>
<text x="248.5" y="211.3">1</text>
</g>
</svg>
